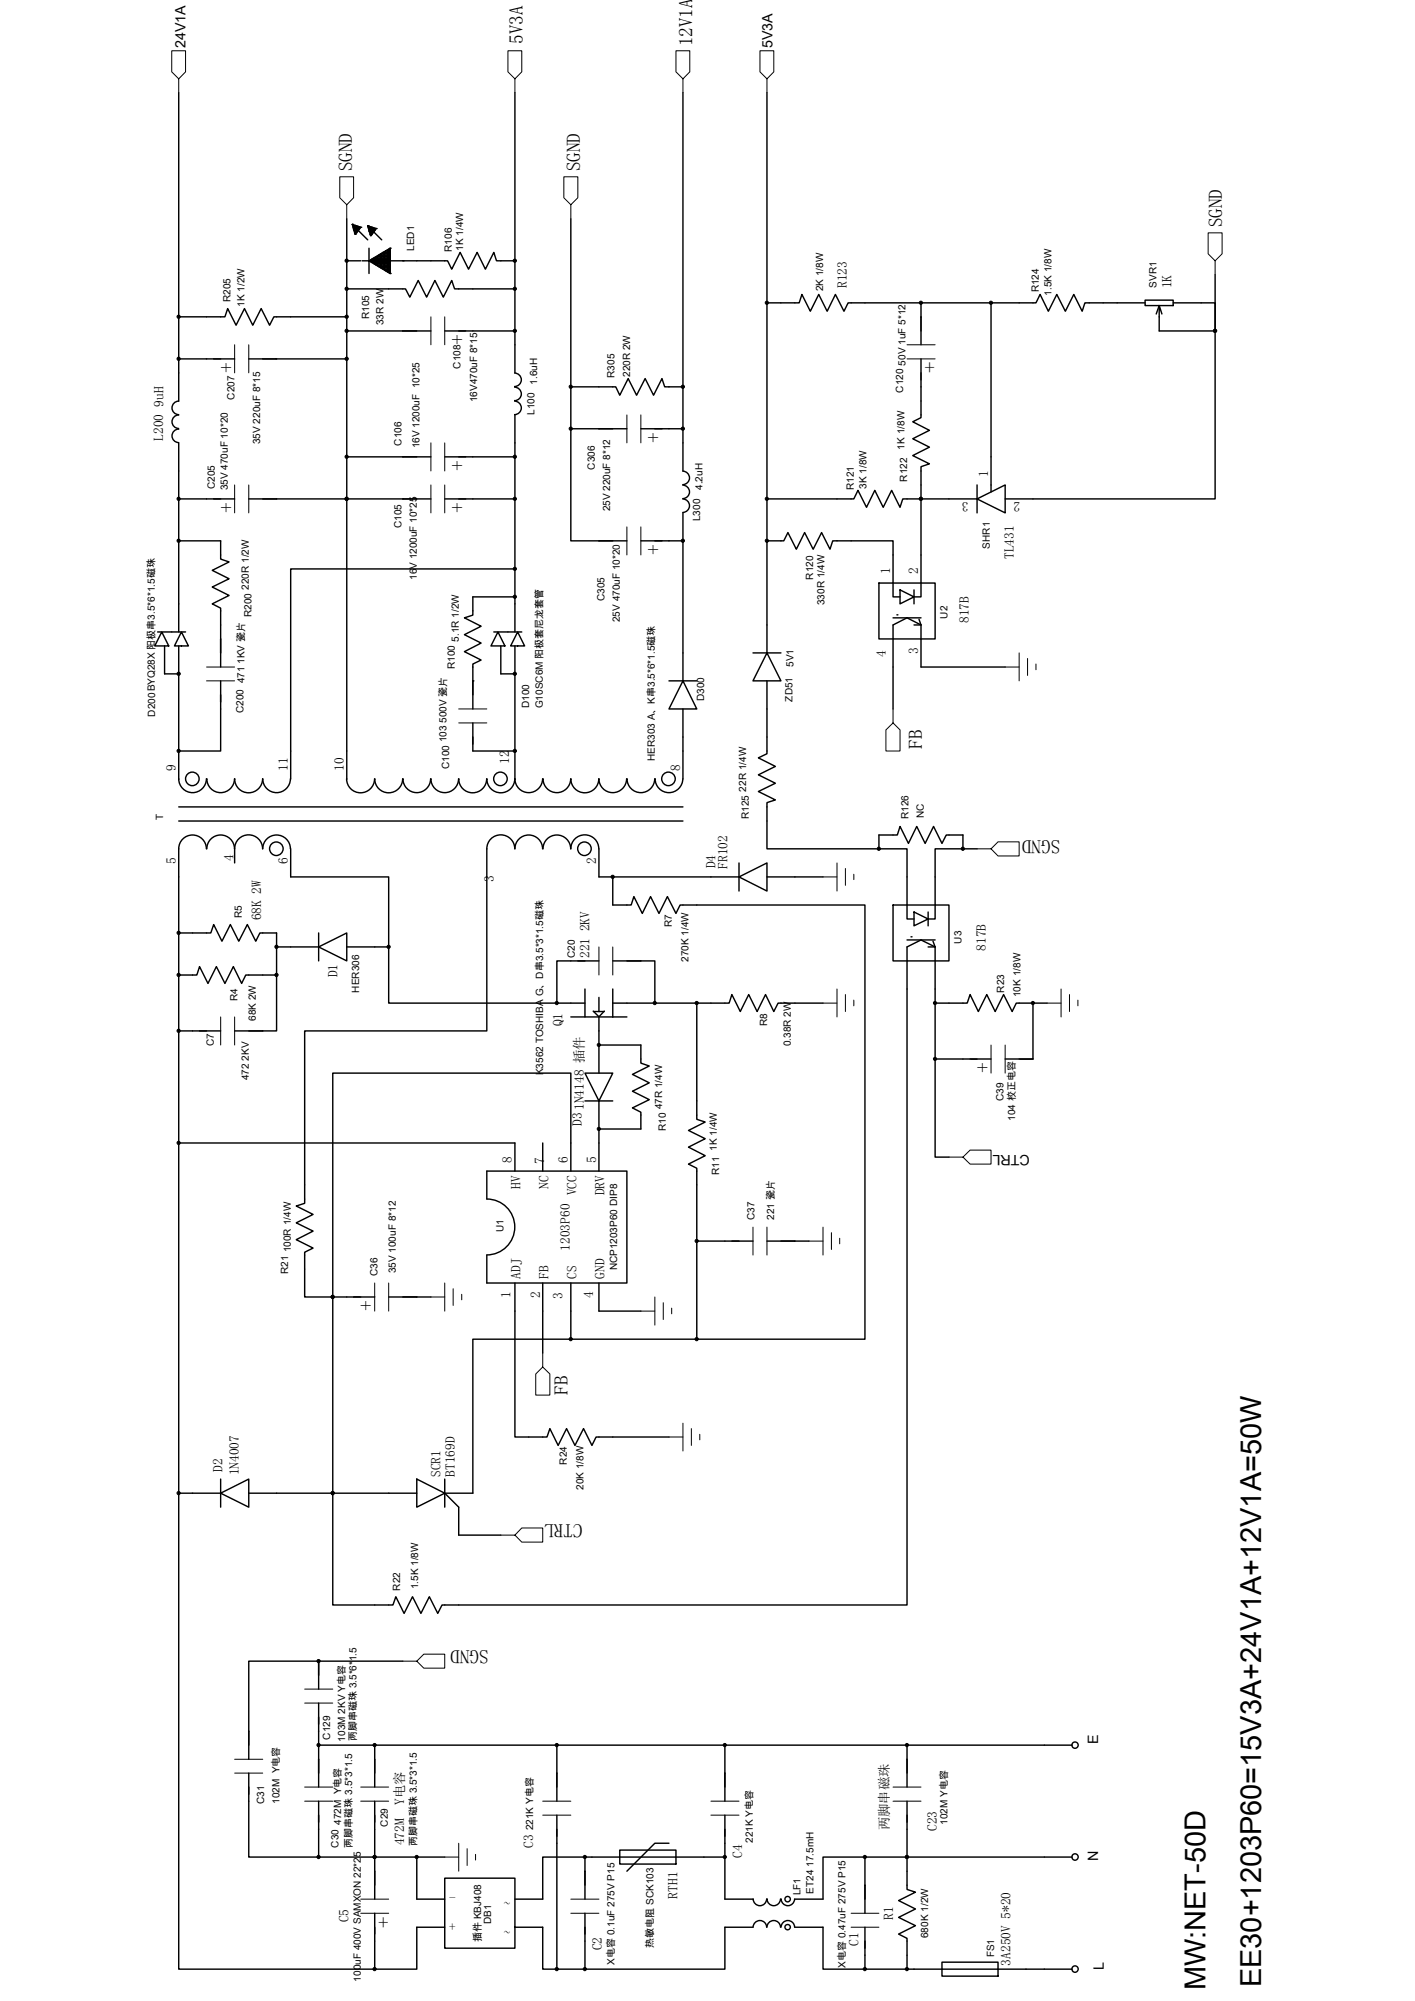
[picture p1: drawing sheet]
<svg xmlns="http://www.w3.org/2000/svg" width="210mm" height="297mm" viewBox="0 0 210 297" stroke-linecap="round" stroke-linejoin="round" font-family="sans-serif">
<g fill="none" stroke="#000" stroke-width=".21">
<path d="M26.5 13.8v45.7M76.4 13.8v24.9M101.3 13.8v49.8M113.8 13.8v31.2h4.8l.4-1.3 1.2 2.5 1.3-2.5 1.2 2.5 1.3-2.5 1.2 2.5 .7-1.2h21.2M51.5 38.7h2M51.5 32.5v6.2M51.5 38.7v4.2M52.3 33.3h.1M52.3 33.3l1.2 .4-.8 1.1zM52.3 33.5h.6v1.1h-.3M52.4 33.7h1.1M52.5 33.9h.9"/>
<path d="M52.5 33.4v.7h.7M52.5 33.5l2.1 2.1M52.6 34.4h.5M52.7 34.8h.1M52.7 33.4v1.4M53.1 33.5v.8M53.3 33.7v.3M53.5 33.7h.1M53.7 38.7h12.7l.6 1.3 1.3-2.5 1.2 2.5 1.3-2.5 1.2 2.5 1.3-2.5 .4 1.2h2.7M54.6 33.5h.1M54.6 33.5l.4 1.5 .8-1.1-1.2-.4 2 2.1M54.6 33.7h.6v1.1h-.3"/>
<path d="M54.7 33.9h1.1M54.7 34.1h1M54.8 33.5v.8M54.8 34.4h.7M54.8 38.7h.1M54.8 36.9v3.7M54.8 38.7h3.1v1.9zM54.9 34.6h.5M55 35h.1M55 33.7v1.3M55 38.6v.2M55.1 38.9h2.8"/>
<path d="M55.1 38.5h2.8M55.2 38.5v.5M55.4 33.8v.7M55.4 38.4v.7M55.5 39.1h2.4M55.5 38.3h2.4M55.6 33.9v.3M55.6 38.2v1M55.8 33.9h.1M56 38v1.5M56.1 39.5h1.8M56.2 37.9h1.7"/>
<path d="M56.2 37.8v1.8M56.5 37.7v2M56.5 39.8h1.4M56.5 37.7h1.4M56.6 37.6v2.3M57 37.3v2.8M57.2 37.3h.7M57.3 37.2v3M57.5 37.1v3.2M57.6 37.1h.3M57.7 37v3.5M57.9 36.9h.1"/>
<path d="M57.9 37.5h-1v2.5h1M57.9 38.1h-2.1v1.2h2.1M57.9 36.9v1.8h-3.1l3.1-1.8v1.8M57.9 38.7v1.9M76.4 38.7v4.2M84.7 32.5v24.9M26.5 59.6a.99 .99 0 0 0-1 .9 .99 .99 0 0 0 1 1.1M34.8 53.3h-8.3M51.5 49.1v4.2h-14.6M51.5 42.9v4.1h-10.9l-.6 1.3-1.2-2.5-1.3 2.5-1.2-2.5-1.3 2.5-1.2-2.5-.4 1.2h-6.9M51.5 42.9h8.7l.6 1.2 1.3-2.5 1.2 2.5 1.2-2.5 1.3 2.5 1.2-2.5 .5 1.3h8.9v6.2M51.5 53.3v14.5h12.4"/>
<path d="M51.5 47v2.1h12.4M57.2 40.2h.7M57.5 40.4h.4M57.9 40.6h.1M66 49.1h10.4v6.3M76.4 59.5a1.01 1.01 0 0 1 1 1 1.01 1.01 0 0 1-1 1.1M76.4 57.5a1.01 1.01 0 0 1 1 1 1.01 1.01 0 0 1-1 1M76.4 55.4a1.01 1.01 0 0 1 1 1 1.01 1.01 0 0 1-1 1M84.7 57.4h6.7l.6 1.3 1.2-2.5 1.3 2.5 1.2-2.5 1.3 2.5 1.2-2.5 .4 1.2h2.7M84.7 57.4v6.2h8.3M113.8 45v29.1h12.9l.6-1.3 1.3 2.5 1.2-2.5 1.3 2.5 1.2-2.5 1.3 2.5 .4-1.2h2.7M136.7 53.3v8.7l-1.3 .6 2.5 1.3-2.5 1.2 2.5 1.3-2.5 1.2 2.5 1.3-1.2 .4v4.8"/>
<path d="M136.7 45v6.2M169.9 44.6h4.2v.8h-4.2zM169.9 45h-8.9l-.4 1.2-1.3-2.5-1.2 2.5-1.3-2.5-1.2 2.5-1.3-2.5-.6 1.3h-6.6v28M172 45.4l-.4 1.2M172.4 46.6l-.4-1.2v3.7h8.3M174.1 45h6.2v4.1M180.3 40.8v8.3M180.3 49.1v25h-31.1M26.5 63.7a.99 .99 0 0 0-1 1 .99 .99 0 0 0 1 1M26.5 61.6a.99 .99 0 0 0-1 1 .99 .99 0 0 0 1 1M26.5 65.7v8.4M34.8 74.1h-8.3v6.2"/>
<path d="M51.5 67.8v6.3h-14.6M63.9 74.1h-12.4l-.1 41.5a2.07 2.07 0 0 0 2.1 2.1 2.07 2.07 0 0 0 2.1-2.1M76.4 61.6v6.2h-10.4M76.4 74.1v10.4h-33.3v31.1M76.4 67.8v6.3h-10.4M84.7 63.6v16.7h8.3M95.1 63.6h6.2v6.3M101.3 74.1a1.01 1.01 0 0 1 1 1 1.01 1.01 0 0 1-1 1M101.3 72a1.01 1.01 0 0 1 1 1 1.01 1.01 0 0 1-1 1M101.3 69.9a1.01 1.01 0 0 1 1 1 1.01 1.01 0 0 1-1 1M101.3 76.1v4.2M113.8 74.1v22.8"/>
<path d="M136.7 74.1h.1M145 74.1l4.2-2.1v4.1zM145 72v4.1M145 74.1h-8.3v14.5h-1.1M23.4 93.8h4.1M24 93.8l1 2.1h-2zM24.4 95.9v4.1h2.1v11.5h6.2v-10.4M26.5 93.8v-13.5h6.2v2.7l1.3 .4-2.5 1.3 2.5 1.2-2.5 1.2 2.5 1.3-2.5 1.2 1.2 .7v8.7M26.5 95.9v4.1M26.9 93.8l1.1 2.1h-2.1zM73.3 93.8h4.1M73.9 93.8l1 2.1h-2z"/>
<path d="M74.3 95.9v4.1h2.1M76.4 95.9v19.7a2.05 2.05 0 0 0 2.1 2.1 2.05 2.05 0 0 0 2-2.1M76.4 84.5v9.3M76.4 88.6h-6.2v2.7l-1.3 .4 2.5 1.3-2.5 1.2 2.5 1.3-2.5 1.2 2.5 1.3-1.2 .6v6.6M76.8 93.8l1.1 2.1h-2.1zM95.1 80.3h6.2v20.8M111.7 96.9h4.2M113.8 80.3h2.5l.6-1.2 1.3 2.4 1.2-2.4 1.3 2.4 1.2-2.4 1.3 2.4 .4-1.2h8.9v8.3h1.1M113.8 96.9l2.1 4.2h-4.2zM113.8 80.3h.1M130.4 86.6h8.4v8.2h-8.4zM132.5 91.7h4.2"/>
<path d="M133.1 91.3h.1M133.6 87.6l2 1-2 1zM135.6 87.6v2M135.6 92.8h1.1M136.4 91.9l.3 .9M136.7 92.8l-2.1-1.1-2.1 1.1v12.4M136.7 92.8v6.2h12.5M26.5 111.5v4.1a2.05 2.05 0 0 0 2.1 2.1 2.05 2.05 0 0 0 2-2.1M26.5 119.8h74.8M26.5 100h.1M34.8 115.6a2.05 2.05 0 0 1-2.1 2.1 2.05 2.05 0 0 1-2-2.1M39 115.6a2.07 2.07 0 0 1-2.1 2.1 2.07 2.07 0 0 1-2.1-2.1"/>
<path d="M43.1 115.6a2.05 2.05 0 0 1-2.1 2.1 2.05 2.05 0 0 1-2-2.1M59.8 115.6a2.07 2.07 0 0 1-2.1 2.1 2.07 2.07 0 0 1-2.1-2.1M63.9 115.6a2.05 2.05 0 0 1-2.1 2.1 2.05 2.05 0 0 1-2-2.1M68.1 115.6a2.05 2.05 0 0 1-2.1 2.1 2.05 2.05 0 0 1-2.1-2.1M70.2 107.3v4.2h6.2M70.2 101.1h.1M72.2 115.6a2.07 2.07 0 0 1-2.1 2.1 2.07 2.07 0 0 1-2-2.1M76.4 115.6a2.07 2.07 0 0 1-2.1 2.1 2.07 2.07 0 0 1-2.1-2.1h.1M76.4 111.5h.1M84.7 115.6a2.05 2.05 0 0 1-2.1 2.1 2.05 2.05 0 0 1-2-2.1M88.9 115.6a2.07 2.07 0 0 1-2.1 2.1 2.07 2.07 0 0 1-2.1-2.1M93 115.6a2.05 2.05 0 0 1-2.1 2.1 2.05 2.05 0 0 1-2-2.1"/>
<path d="M97.2 115.6a2.05 2.05 0 0 1-2.1 2.1 2.05 2.05 0 0 1-2.1-2.1M99.3 101.1h4.1M101.3 115.6a2.05 2.05 0 0 1-2 2.1 2.05 2.05 0 0 1-2.1-2.1M101.3 101.1l2.1 4.1h-4.1zM101.3 105.2v10.4M113.8 101.1v10.8l-1.3 .6 2.6 1.3-2.6 1.2 2.6 1.3-2.6 1.2 2.6 1.2-1.3 .4v6.9h16.6v-2h2.8l.4-1.3 1.2 2.5 1.2-2.5 1.3 2.5 1.2-2.5 1.3 2.5 .6-1.2h2.5v2h2.1M26.5 121.9h74.8M26.5 138.5v14.5h6.2M30.6 126a2.05 2.05 0 0 0-2-2 2.05 2.05 0 0 0-2.1 2v12.5h4.8l.4-1.3 1.2 2.5 1.3-2.5 1.2 2.5 1.3-2.5 1.3 2.5 .6-1.2h2.4v2.1M30.7 126a2.05 2.05 0 0 1 2-2 2.05 2.05 0 0 1 2.1 2M39 126a2.07 2.07 0 0 0-2.1-2.1 2.07 2.07 0 0 0-2.1 2.1v2.1M39 126a2.05 2.05 0 0 1 2-2 2.05 2.05 0 0 1 2.1 2"/>
<path d="M43.1 126v4.2h14.6v10.4M47.3 138.5v4.1M76.4 126a2.07 2.07 0 0 0-2.1-2.1 2.07 2.07 0 0 0-2.1 2.1v27h-27v25.6l-1.2 .4 2.5 1.3-2.5 1.2 2.5 1.3-2.5 1.2 2.5 1.3-1.3 .6v6.6h4.2v-33.2h35.3v14.5M76.4 126a2.05 2.05 0 0 1 2.1-2 2.05 2.05 0 0 1 2 2M80.6 126a2.06 2.06 0 0 1 2-2 2.06 2.06 0 0 1 2.1 2 2.07 2.07 0 0 1 2.1-2.1 2.07 2.07 0 0 1 2.1 2.1M88.9 126v4.2h20.8M90.9 130.2v4.1h2.8l.4-1.2 1.2 2.5 1.2-2.5 1.3 2.5 1.2-2.5 1.3 2.5 .6-1.3h27.5v64.5h-43.7M109.7 130.2l4.1-2.1v4.2zM109.7 128.1v4.2M113.8 130.2h8.3M130.4 126h4.2v10.4h1M132.5 134.3h8.3v8.3h-8.3z"/>
<path d="M134.6 139.5h4.2M135.2 139.1h.1M135.6 135.4l2.1 1-2.1 1zM137.7 135.4v2M138.5 139.7l.3 .9M142.9 126h-4.1v10.4h-1.1M26.5 144.7h2.7l.4-1.2 1.3 2.5 1.2-2.5 1.3 2.5 1.2-2.5 1.3 2.5 .6-1.3h4.5v8.3h-6.2M26.5 153v16.7M47.3 140.6l4.2-2.1v4.1zM47.3 140.6h-6.3v4.1M51.5 140.6h6.2M57.7 140.6v8.3h24.9v-6.3h6.3"/>
<path d="M82.6 148.9h4.2M84.7 151h8.3M86.8 146.8v4.2M86.8 159.3h4.1l-2 4.1zM88 150.1l.9 .8 .8-.8M88.1 150.2h1.6M88.9 151h.1M88.9 151v4.1h6.2v2.7l1.3 .4-2.5 1.3 2.5 1.2-2.5 1.3 2.5 1.2-2.5 1.3 1.2 .6v2.5h-6.2M88.9 148.1v2.1M88.9 155.1v4.2M88.9 155.1h.1M90.9 142.6h6.3v6.3h6.2"/>
<path d="M90.9 146.8v4.2M97.2 148.9h-6.3M103.4 148.9h4.8l.4-1.3 1.3 2.6 1.2-2.6 1.3 2.6 1.2-2.6 1.2 2.6 .7-1.3h6.6M103.4 148.9v17.3l1.2 .4-2.4 1.2 2.4 1.2-2.4 1.3 2.4 1.3-2.4 1.2 1.2 .6v25.4M137.7 140.6h1.1M138.8 157.2v14.6h2M138.8 157.2h8.3M138.8 140.6l-2.1-1.1-2.1 1.1v97.7h-69l-.6 1.2-1.3-2.5-1.2 2.5-1.3-2.5-1.2 2.5-1.3-2.5-.4 1.3h-8.9v-45.8M138.8 140.6v8.3h4.7l.5-1.3 1.2 2.6 1.2-2.6 1.3 2.6 1.2-2.6 1.3 2.6 .6-1.3h4.6M138.8 148.9v8.3M153.3 148.9v8.3h-4.1M76.4 173.8v-4.1h-49.9v52"/>
<path d="M80.5 169.7v4.1M86.8 163.4h4.1M88.9 163.4v10.4M88.9 167.6h.1M49.4 192.5h.1M49.4 192.5h6.2M57.7 192.5h6.2M72.2 186.3a4.1 4.1 0 0 0 4.2-4.2 4.1 4.1 0 0 0-4.2-4.1v-4.2h20.8v16.7h-20.8v-4.2M76.4 190.5v22.8h4.8l.4-1.2 1.2 2.5 1.3-2.5 1.2 2.5 1.3-2.5 1.2 2.5 .7-1.3h10.8M80.5 190.5v10.4M84.7 190.5v8.3M84.7 198.8h-14.5v22.9h-4.2l2.1 2v4.2h6.2"/>
<path d="M88.9 190.5v4.1h6.2M103.4 184.2h8.3M113.8 184.2h6.2M32.7 219.6v4.1M61.8 219.6l4.2 2.1-4.2 2zM66 219.6v4.1M26.5 221.7v70.6h29.1M26.5 221.7h6.2M32.7 221.7l4.2-2.1v4.1zM36.9 221.7h24.9M47.3 246.6v4.1M47.3 252.8v6.3"/>
<path d="M47.3 246.6h.1M55.6 259.1h-8.3v6.2M59.8 246.6h-22.9v14.6M82.6 259.1h-27v6.2M107.6 259.1h-25v8.3M134.6 259.1h-27v8.3M159.1 259.1h-24.5v6.2M36.9 263.2v12.5h18.7M47.3 267.4v8.3M55.6 267.4v8.3M55.6 275.7h10.4M55.6 275.7v6.2"/>
<path d="M61.8 275.7v6.2h4.2M66 278.8h10.4v10.4h-10.4zM82.6 269.5v22.8h4.2M86.8 275.7h-6.3v6.2h-4.1M86.8 275.7v6.2M92 274.6h8.3v2.1h-8.3zM99.3 273.6h-2.1l-4.2 4.2M107.6 269.5v12.4h4.1M107.6 275.7h-20.8M128.4 275.7h-6.3v6.2h-4.1M134.6 267.4v8.3h24.5M55.6 284v8.3"/>
<path d="M66 286.1h-4.2v6.2h-6.2M76.4 286.1h4.1v6.2h2.1M86.8 284v8.3M111.8 281.9a.99 .99 0 0 0 1 1 .99 .99 0 0 0 1-1M113.8 286.1a1.01 1.01 0 0 0-1-1 1.01 1.01 0 0 0-1 1h-4.2v6.2h-20.8M113.8 286.1a1.01 1.01 0 0 1 1-1 1.01 1.01 0 0 1 1 1M113.9 281.9a.98 .98 0 0 0 .9 1 .98 .98 0 0 0 1-1M115.9 286.1a1.01 1.01 0 0 1 1-1 1.01 1.01 0 0 1 1 1M115.9 281.9a.99 .99 0 0 0 1 1 .99 .99 0 0 0 1-1M118 286.1h4.1v6.2h6.3v-6.2M128.4 284v-8.3h6.2v4.8l1.2 .4-2.4 1.2 2.4 1.3-2.4 1.2 2.4 1.3-2.4 1.2 1.2 .6v4.6h-6.2M134.6 292.3h24.5"/>
<path d="M139.8 291.3h8.3v2h-8.3z"/>
<circle cx="28.5" cy="115.6" r="1.01"/>
<circle cx="74.3" cy="115.6" r="1.01"/>
<circle cx="99.2" cy="115.6" r="1.01"/>
<circle cx="41" cy="126" r="1.01"/>
<circle cx="86.7" cy="126" r="1.01"/>
<circle cx="159.5" cy="259.1" r=".47"/>
<circle cx="159.5" cy="275.7" r=".47"/>
<circle cx="116.9" cy="281.9" r=".4"/>
<circle cx="116.9" cy="286.1" r=".4"/>
<circle cx="159.5" cy="292.3" r=".47"/>
</g>
<g fill="none" stroke="#000" stroke-width=".15">
<path d="M26.5 11.7l-1-1v-3.2h2v3.2l-1 1v2.1M76.4 11.7l1-1v-3.2h-2v3.2l1 1v2.1M101.3 11.7l1.1-1v-3.2h-2.1v3.2l1 1v2.1M113.8 11.7l-1-1v-3.2h2v3.2l-1 1v2.1M51.5 30.4l-1.1-1v-3.2h2.1v3.2l-1 1v2.1M84.7 30.4l1-1v-3.2h-2v3.2l1 1v2.1M180.3 38.7l-1-1v-3.1h2.1v3.1l-1.1 1v2.1M34.8 51.2v4.2M36.9 51.2v4.2M63.9 47v4.2M66 47v4.2M134.6 53.3h4.2"/>
<path d="M134.6 51.2h4.2M34.8 72v4.1M36.9 72v4.1M63.9 65.7v4.2M63.9 72v4.1M66 65.7v4.2M66 72v4.1M93 61.6v4.1M93 78.2v4.2M95.1 61.6v4.1M95.1 78.2v4.2M30.6 99h4.2"/>
<path d="M149.2 99h2M151.2 96.9v4.2M152.5 97.7v2.6M153.7 98.6v.8M30.6 101.1h4.2M68.1 107.3h4.1M68.1 105.2h4.1M132.5 105.2v2.1l1.1 1.1v3.1h-2.1v-3.1l1-1.1M122.1 130.2h2.1M124.2 128.1v4.2M125.5 128.9v2.5M126.7 129.8v.8"/>
<path d="M145 126h2.1l1-1h3.1v2.1h-3.1l-1-1.1M32.7 151v4.1M34.8 151v4.1M88.9 140.6v4.1M90.9 140.6v4.1M122.1 148.9h2.1M124.2 146.8v4.2M125.5 147.6v2.6M126.7 148.5v.8M147.1 155.1v4.2M149.2 155.1v4.2M155.4 148.9h2.1"/>
<path d="M157.5 146.8v4.2M158.7 147.6v2.6M160 148.5v.8M140.8 171.8h2.1l1.1-1.1h3.1v2.1h-3.1l-1.1-1M55.6 190.5v4.1M57.7 190.5v4.1M63.9 192.5h2.1M66 190.5v4.1M67.2 191.3v2.5M68.5 192.1v.9M95.1 194.6h2.1M97.2 192.5v4.2"/>
<path d="M98.4 193.4v2.5M99.7 194.2v.8M111.7 182.2v4.1M113.8 182.2v4.1M120 184.2h2.1M122.1 182.2v4.1M123.4 183v2.5M124.6 183.8v.8M80.5 200.9v2l1.1 1.1v3.1h-2.1v-3.1l1-1.1M99.3 213.3h2M101.3 211.3v4.1M102.6 212.1v2.5"/>
<path d="M103.8 212.9v.8M74.3 227.9h2.1l1-1.1h3.1v2.1h-3.1l-1-1M45.2 252.8h4.2M45.2 250.7h4.2M59.8 246.6h2l1.1-1h3.1v2h-3.1l-1.1-1M34.8 263.2h4.2M34.8 261.2h4.2M45.2 267.4h4.2M45.2 265.3h4.2M53.5 267.4h4.2M53.5 265.3h4.2M66 275.7h2.1"/>
<path d="M68.1 273.6v4.2M69.3 274.4v2.5M70.6 275.3v.8M80.5 267.4h4.2M80.5 269.5h4.2M105.5 267.4h4.2M105.5 269.5h4.2M132.5 267.4h4.2M132.5 265.3h4.2M53.5 284h4.2M53.5 281.9h4.2M84.7 284h4.2"/>
<path d="M84.7 281.9h4.2M126.3 286.1h4.1M126.3 284h4.1"/>
</g>
<g fill="#000" stroke="#000" stroke-width=".15">
<circle cx="51.4" cy="38.7" r=".24"/>
<circle cx="76.4" cy="38.7" r=".24"/>
<circle cx="26.5" cy="47" r=".24"/>
<circle cx="26.5" cy="53.3" r=".24"/>
<circle cx="51.4" cy="49.1" r=".24"/>
<circle cx="51.4" cy="42.9" r=".24"/>
<circle cx="51.4" cy="47" r=".24"/>
<circle cx="51.4" cy="53.3" r=".24"/>
<circle cx="76.4" cy="49.1" r=".24"/>
<circle cx="76.4" cy="42.9" r=".24"/>
<circle cx="84.7" cy="57.4" r=".24"/>
<circle cx="101.3" cy="57.4" r=".24"/>
<circle cx="113.8" cy="44.9" r=".24"/>
<circle cx="136.7" cy="44.9" r=".24"/>
<circle cx="147.1" cy="44.9" r=".24"/>
<circle cx="180.3" cy="49.1" r=".24"/>
<circle cx="26.5" cy="74" r=".24"/>
<circle cx="51.4" cy="74" r=".24"/>
<circle cx="51.4" cy="67.8" r=".24"/>
<circle cx="76.4" cy="74" r=".24"/>
<circle cx="76.4" cy="67.8" r=".24"/>
<circle cx="84.7" cy="63.6" r=".24"/>
<circle cx="101.3" cy="63.6" r=".24"/>
<circle cx="113.8" cy="74" r=".24"/>
<circle cx="136.7" cy="74" r=".24"/>
<circle cx="26.5" cy="80.3" r=".24"/>
<circle cx="76.4" cy="84.4" r=".24"/>
<circle cx="76.4" cy="88.6" r=".24"/>
<circle cx="101.3" cy="80.3" r=".24"/>
<circle cx="113.8" cy="80.3" r=".24"/>
<circle cx="26.5" cy="111.5" r=".24"/>
<circle cx="26.5" cy="100" r=".24"/>
<circle cx="76.4" cy="111.5" r=".24"/>
<circle cx="76.4" cy="100" r=".24"/>
<circle cx="26.5" cy="138.5" r=".24"/>
<circle cx="90.9" cy="130.2" r=".24"/>
<circle cx="130.4" cy="126" r=".24"/>
<circle cx="142.9" cy="126" r=".24"/>
<circle cx="26.5" cy="144.7" r=".24"/>
<circle cx="26.5" cy="153" r=".24"/>
<circle cx="41" cy="144.7" r=".24"/>
<circle cx="41" cy="140.6" r=".24"/>
<circle cx="57.7" cy="140.6" r=".24"/>
<circle cx="82.6" cy="148.9" r=".24"/>
<circle cx="88.9" cy="155.1" r=".24"/>
<circle cx="97.2" cy="148.9" r=".24"/>
<circle cx="103.4" cy="148.9" r=".24"/>
<circle cx="138.8" cy="148.9" r=".24"/>
<circle cx="138.8" cy="157.2" r=".24"/>
<circle cx="153.3" cy="148.9" r=".24"/>
<circle cx="26.5" cy="169.7" r=".24"/>
<circle cx="88.9" cy="167.6" r=".24"/>
<circle cx="49.4" cy="192.5" r=".24"/>
<circle cx="84.7" cy="198.8" r=".24"/>
<circle cx="103.4" cy="198.8" r=".24"/>
<circle cx="103.4" cy="184.2" r=".24"/>
<circle cx="26.5" cy="221.6" r=".24"/>
<circle cx="49.4" cy="221.6" r=".24"/>
<circle cx="47.3" cy="246.6" r=".24"/>
<circle cx="47.3" cy="259" r=".24"/>
<circle cx="55.6" cy="259" r=".24"/>
<circle cx="82.6" cy="259" r=".24"/>
<circle cx="107.6" cy="259" r=".24"/>
<circle cx="134.6" cy="259" r=".24"/>
<circle cx="47.3" cy="275.7" r=".24"/>
<circle cx="55.6" cy="275.7" r=".24"/>
<circle cx="61.8" cy="275.7" r=".24"/>
<circle cx="86.8" cy="275.7" r=".24"/>
<circle cx="107.6" cy="275.7" r=".24"/>
<circle cx="128.3" cy="275.7" r=".24"/>
<circle cx="134.6" cy="275.7" r=".24"/>
<circle cx="55.6" cy="292.3" r=".24"/>
<circle cx="82.6" cy="292.3" r=".24"/>
<circle cx="86.8" cy="292.3" r=".24"/>
<circle cx="128.3" cy="292.3" r=".24"/>
<circle cx="134.6" cy="292.3" r=".24"/>
</g>
<g font-size="4.3">
<text x="178.9" y="295.4" transform="rotate(-90 178.9 295.4)">MW:NET-50D</text>
<text x="187.2" y="295" transform="rotate(-90 187.2 295)">EE30+1203P60=15V3A+24V1A+12V1A=50W</text>
</g>
<g font-size="3.2">
<text x="68.9" y="51.2" transform="rotate(-90 68.9 51.2)">+</text>
<text x="138.8" y="53.5" transform="rotate(-180 138.8 53.5)">+</text>
<text x="34.6" y="55.4" transform="rotate(-90 34.6 55.4)">+</text>
<text x="98" y="65.7" transform="rotate(-90 98 65.7)">+</text>
<text x="68.9" y="69.9" transform="rotate(-90 68.9 69.9)">+</text>
<text x="34.6" y="76.1" transform="rotate(-90 34.6 76.1)">+</text>
<text x="68.9" y="76.1" transform="rotate(-90 68.9 76.1)">+</text>
<text x="98" y="82.4" transform="rotate(-90 98 82.4)">+</text>
<text x="146.9" y="159.3" transform="rotate(-90 146.9 159.3)">+</text>
<text x="55.4" y="194.6" transform="rotate(-90 55.4 194.6)">+</text>
<text x="57.7" y="284.2" transform="rotate(-180 57.7 284.2)">+</text>
</g>
<g font-size="2.8">
<text x="77.6" y="6.5" transform="rotate(-90 77.6 6.5)">5V3A</text>
<text x="102.7" y="6.9" transform="rotate(-90 102.7 6.9)">12V1A</text>
<text x="52.3" y="25.4" transform="rotate(-90 52.3 25.4)">SGND</text>
<text x="86.1" y="25.4" transform="rotate(-90 86.1 25.4)">SGND</text>
<text x="181.4" y="33.7" transform="rotate(-90 181.4 33.7)">SGND</text>
<text x="136.8" y="111.2" transform="rotate(-90 136.8 111.2)">FB</text>
<text x="157.3" y="124.6" transform="rotate(-180 157.3 124.6)">SGND</text>
<text x="84.3" y="207" transform="rotate(-90 84.3 207)">FB</text>
<text x="86.4" y="226.3" transform="rotate(-180 86.4 226.3)">CTRL</text>
<text x="72.5" y="245" transform="rotate(-180 72.5 245)">SGND</text>
</g>
<g font-size="2.1">
<text x="27.5" y="7.1" transform="rotate(-90 27.5 7.1)">24V1A</text>
<text x="114.6" y="7.1" transform="rotate(-90 114.6 7.1)">5V3A</text>
<text x="152.8" y="171.5" transform="rotate(-180 152.8 171.5)">CTRL</text>
<text x="162.9" y="259" transform="rotate(-90 162.9 259)">E</text>
<text x="162.9" y="276.2" transform="rotate(-90 162.9 276.2)">N</text>
<text x="163.8" y="292.5" transform="rotate(-90 163.8 292.5)">L</text>
</g>
<g font-size="2">
<text x="125.7" y="42.8" transform="rotate(-90 125.7 42.8)">R123</text>
<text x="173.9" y="42.8" transform="rotate(-90 173.9 42.8)">1K</text>
<text x="24.2" y="65.4" transform="rotate(-90 24.2 65.4)">L200</text>
<text x="24.3" y="60.4" transform="rotate(-90 24.3 60.4)">9uH</text>
<text x="146.6" y="70.7" transform="rotate(-90 146.6 70.7)">1</text>
<text x="143.7" y="74.5" transform="rotate(-180 143.7 74.5)">3</text>
<text x="151.4" y="74.5" transform="rotate(-180 151.4 74.5)">2</text>
<text x="150.4" y="83" transform="rotate(-90 150.4 83)">TL431</text>
<text x="132.1" y="85.3" transform="rotate(-90 132.1 85.3)">1</text>
<text x="136.2" y="85.3" transform="rotate(-90 136.2 85.3)">2</text>
<text x="143.8" y="92.5" transform="rotate(-90 143.8 92.5)">817B</text>
<text x="131.5" y="97.5" transform="rotate(-90 131.5 97.5)">4</text>
<text x="136.2" y="97.1" transform="rotate(-90 136.2 97.1)">3</text>
<text x="75.6" y="113.3" transform="rotate(-90 75.6 113.3)">12</text>
<text x="26.1" y="114.4" transform="rotate(-90 26.1 114.4)">9</text>
<text x="42.7" y="114.4" transform="rotate(-90 42.7 114.4)">11</text>
<text x="51" y="114.4" transform="rotate(-90 51 114.4)">10</text>
<text x="100.9" y="114.4" transform="rotate(-90 100.9 114.4)">8</text>
<text x="26.1" y="128.2" transform="rotate(-90 26.1 128.2)">5</text>
<text x="34.6" y="127.8" transform="rotate(-90 34.6 127.8)">4</text>
<text x="42.7" y="128.2" transform="rotate(-90 42.7 128.2)">6</text>
<text x="73.3" y="131" transform="rotate(-90 73.3 131)">3</text>
<text x="88.5" y="128.2" transform="rotate(-90 88.5 128.2)">2</text>
<text x="106.2" y="128.9" transform="rotate(-90 106.2 128.9)">D4</text>
<text x="108" y="128.9" transform="rotate(-90 108 128.9)">FR102</text>
<text x="38.8" y="136.6" transform="rotate(-90 38.8 136.6)">68K 2W</text>
<text x="87.5" y="142.2" transform="rotate(-90 87.5 142.2)">221 2KV</text>
<text x="146.3" y="141.1" transform="rotate(-90 146.3 141.1)">817B</text>
<text x="50.1" y="145.1" transform="rotate(-90 50.1 145.1)">D1</text>
<text x="83.5" y="152.4" transform="rotate(-90 83.5 152.4)">Q1</text>
<text x="86.4" y="167.2" transform="rotate(-90 86.4 167.2)">D3</text>
<text x="86.6" y="164.8" transform="rotate(-90 86.6 164.8)">1N4148 插件</text>
<text x="76" y="172.6" transform="rotate(-90 76 172.6)">8</text>
<text x="80.8" y="172.8" transform="rotate(-90 80.8 172.8)">7</text>
<text x="84.3" y="172.6" transform="rotate(-90 84.3 172.6)">6</text>
<text x="88.5" y="172.6" transform="rotate(-90 88.5 172.6)">5</text>
<text x="77.3" y="176.4" transform="rotate(-90 77.3 176.4)">HV</text>
<text x="81.4" y="176.4" transform="rotate(-90 81.4 176.4)">NC</text>
<text x="85.6" y="177.4" transform="rotate(-90 85.6 177.4)">VCC</text>
<text x="89.7" y="177.4" transform="rotate(-90 89.7 177.4)">DRV</text>
<text x="84.5" y="185.7" transform="rotate(-90 84.5 185.7)">1203P60</text>
<text x="77.3" y="189.8" transform="rotate(-90 77.3 189.8)">ADJ</text>
<text x="81.4" y="189.8" transform="rotate(-90 81.4 189.8)">FB</text>
<text x="85.6" y="189.8" transform="rotate(-90 85.6 189.8)">CS</text>
<text x="89.7" y="189.8" transform="rotate(-90 89.7 189.8)">GND</text>
<text x="75.8" y="192.7" transform="rotate(-90 75.8 192.7)">1</text>
<text x="80.1" y="192.7" transform="rotate(-90 80.1 192.7)">2</text>
<text x="83.5" y="192.9" transform="rotate(-90 83.5 192.9)">3</text>
<text x="88" y="192.7" transform="rotate(-90 88 192.7)">4</text>
<text x="33" y="218.5" transform="rotate(-90 33 218.5)">D2</text>
<text x="35.4" y="219" transform="rotate(-90 35.4 219)">1N4007</text>
<text x="65.4" y="219.3" transform="rotate(-90 65.4 219.3)">SCR1</text>
<text x="67.5" y="219.2" transform="rotate(-90 67.5 219.2)">BT169D</text>
<text x="60" y="268" transform="rotate(-90 60 268)">Y电容</text>
<text x="60" y="273.9" transform="rotate(-90 60 273.9)">472M</text>
<text x="79.1" y="274.3" transform="rotate(-90 79.1 274.3)">C3</text>
<text x="110.1" y="275.8" transform="rotate(-90 110.1 275.8)">C4</text>
<text x="131.9" y="271.7" transform="rotate(-90 131.9 271.7)">两脚串磁珠</text>
<text x="139" y="271.8" transform="rotate(-90 139 271.8)">C23</text>
<text x="67.6" y="281.1" transform="rotate(-180 67.6 281.1)">-</text>
<text x="75.8" y="281.1" transform="rotate(-180 75.8 281.1)">~</text>
<text x="100.5" y="281.8" transform="rotate(-90 100.5 281.8)">RTH1</text>
<text x="51.7" y="285.4" transform="rotate(-90 51.7 285.4)">C5</text>
<text x="67.6" y="285.2" transform="rotate(-180 67.6 285.2)">+</text>
<text x="75.8" y="285.2" transform="rotate(-180 75.8 285.2)">~</text>
<text x="132.5" y="285" transform="rotate(-90 132.5 285)">R1</text>
<text x="89.3" y="289.5" transform="rotate(-90 89.3 289.5)">C2</text>
<text x="127.4" y="288.9" transform="rotate(-90 127.4 288.9)">C1</text>
<text x="150" y="291.8" transform="rotate(-90 150 291.8)">3A250V 5*20</text>
</g>
<g font-size="1.5">
<text x="61.5" y="37.3" transform="rotate(-90 61.5 37.3)">LED1</text>
<text x="67" y="37.4" transform="rotate(-90 67 37.4)">R106</text>
<text x="68.7" y="37.2" transform="rotate(-90 68.7 37.2)">1K 1/4W</text>
<text x="34.2" y="44.9" transform="rotate(-90 34.2 44.9)">R205</text>
<text x="36.3" y="45.5" transform="rotate(-90 36.3 45.5)">1K 1/2W</text>
<text x="54.8" y="47.3" transform="rotate(-90 54.8 47.3)">R105</text>
<text x="122.1" y="43.2" transform="rotate(-90 122.1 43.2)">2K 1/8W</text>
<text x="154.1" y="43.4" transform="rotate(-90 154.1 43.4)">R124</text>
<text x="156.1" y="43.9" transform="rotate(-90 156.1 43.9)">1.5K 1/8W</text>
<text x="171.6" y="42.7" transform="rotate(-90 171.6 42.7)">SVR1</text>
<text x="56.9" y="48.3" transform="rotate(-90 56.9 48.3)">33R 2W</text>
<text x="34.8" y="59.3" transform="rotate(-90 34.8 59.3)">C207</text>
<text x="68.3" y="54.7" transform="rotate(-90 68.3 54.7)">C108</text>
<text x="70.8" y="59.7" transform="rotate(-90 70.8 59.7)">16V470uF 8*15</text>
<text x="79.7" y="57.1" transform="rotate(-90 79.7 57.1)">1.6uH</text>
<text x="91.2" y="56.1" transform="rotate(-90 91.2 56.1)">R305</text>
<text x="93.5" y="56" transform="rotate(-90 93.5 56)">220R 2W</text>
<text x="134" y="58.3" transform="rotate(-90 134 58.3)">C120</text>
<text x="134.4" y="54.3" transform="rotate(-90 134.4 54.3)">50V 1uF 5*12</text>
<text x="38.6" y="65.9" transform="rotate(-90 38.6 65.9)">35V 220uF 8*15</text>
<text x="79.3" y="61.6" transform="rotate(-90 79.3 61.6)">L100</text>
<text x="59.6" y="66.2" transform="rotate(-90 59.6 66.2)">C106</text>
<text x="62.3" y="66.6" transform="rotate(-90 62.3 66.6)">16V 1200uF 10*25</text>
<text x="88.3" y="69.7" transform="rotate(-90 88.3 69.7)">C306</text>
<text x="134.2" y="66.7" transform="rotate(-90 134.2 66.7)">1K 1/8W</text>
<text x="134.6" y="71.5" transform="rotate(-90 134.6 71.5)">R122</text>
<text x="31.9" y="72.6" transform="rotate(-90 31.9 72.6)">C205</text>
<text x="33.8" y="72.8" transform="rotate(-90 33.8 72.8)">35V 470uF 10*20</text>
<text x="90.5" y="75.9" transform="rotate(-90 90.5 75.9)">25V 220uF 8*12</text>
<text x="103.9" y="77.4" transform="rotate(-90 103.9 77.4)">L300</text>
<text x="104.2" y="72.7" transform="rotate(-90 104.2 72.7)">4.2uH</text>
<text x="126.7" y="72.7" transform="rotate(-90 126.7 72.7)">R121</text>
<text x="128.6" y="72.6" transform="rotate(-90 128.6 72.6)">3K 1/8W</text>
<text x="59.6" y="78.4" transform="rotate(-90 59.6 78.4)">C105</text>
<text x="146.9" y="81.4" transform="rotate(-90 146.9 81.4)">SHR1</text>
<text x="36.9" y="87.5" transform="rotate(-90 36.9 87.5)">220R 1/2W</text>
<text x="61.8" y="86.1" transform="rotate(-90 61.8 86.1)">16V 1200uF 10*25</text>
<text x="89.7" y="89.2" transform="rotate(-90 89.7 89.2)">C305</text>
<text x="120.7" y="86" transform="rotate(-90 120.7 86)">R120</text>
<text x="122.4" y="89.8" transform="rotate(-90 122.4 89.8)">330R 1/4W</text>
<text x="37.3" y="91.6" transform="rotate(-90 37.3 91.6)">R200</text>
<text x="68.1" y="95.2" transform="rotate(-90 68.1 95.2)">5.1R 1/2W</text>
<text x="92" y="92.4" transform="rotate(-90 92 92.4)">25V 470uF 10*20</text>
<text x="140.6" y="91.8" transform="rotate(-90 140.6 91.8)">U2</text>
<text x="36.3" y="101.5" transform="rotate(-90 36.3 101.5)">471 1KV 瓷片</text>
<text x="67.5" y="99.3" transform="rotate(-90 67.5 99.3)">R100</text>
<text x="117.8" y="99" transform="rotate(-90 117.8 99)">5V1</text>
<text x="23" y="106.4" transform="rotate(-90 23 106.4)">D200BYQ28X 阳极串3.5*6*1.5磁珠</text>
<text x="36.1" y="105.9" transform="rotate(-90 36.1 105.9)">C200</text>
<text x="78.5" y="105.1" transform="rotate(-90 78.5 105.1)">D100</text>
<text x="80.5" y="105.2" transform="rotate(-90 80.5 105.2)">G10SC6M 阳极套尼龙套管</text>
<text x="104.5" y="104.1" transform="rotate(-90 104.5 104.1)">D300</text>
<text x="117.6" y="104.1" transform="rotate(-90 117.6 104.1)">ZD51</text>
<text x="66.3" y="110.2" transform="rotate(-90 66.3 110.2)">103 500V 瓷片</text>
<text x="97.2" y="113" transform="rotate(-90 97.2 113)">HER303 A、K串3.5*6*1.5磁珠</text>
<text x="66.6" y="114.2" transform="rotate(-90 66.6 114.2)">C100</text>
<text x="110.7" y="117.5" transform="rotate(-90 110.7 117.5)">22R 1/4W</text>
<text x="24.2" y="121.7" transform="rotate(-90 24.2 121.7)">T</text>
<text x="111.1" y="121.6" transform="rotate(-90 111.1 121.6)">R125</text>
<text x="134.8" y="121.6" transform="rotate(-90 134.8 121.6)">R126</text>
<text x="137.1" y="121.5" transform="rotate(-90 137.1 121.5)">NC</text>
<text x="35.9" y="136.3" transform="rotate(-90 35.9 136.3)">R5</text>
<text x="99.7" y="137.6" transform="rotate(-90 99.7 137.6)">R7</text>
<text x="85.3" y="142.2" transform="rotate(-90 85.3 142.2)">C20</text>
<text x="102.2" y="142.8" transform="rotate(-90 102.2 142.8)">270K 1/4W</text>
<text x="142.7" y="140.1" transform="rotate(-90 142.7 140.1)">U3</text>
<text x="35.3" y="148.6" transform="rotate(-90 35.3 148.6)">R4</text>
<text x="53.3" y="147.3" transform="rotate(-90 53.3 147.3)">HER306</text>
<text x="149" y="147.4" transform="rotate(-90 149 147.4)">R23</text>
<text x="151.4" y="148" transform="rotate(-90 151.4 148)">10K 1/8W</text>
<text x="31.7" y="155.3" transform="rotate(-90 31.7 155.3)">C7</text>
<text x="38" y="151.6" transform="rotate(-90 38 151.6)">68K 2W</text>
<text x="113.9" y="152.3" transform="rotate(-90 113.9 152.3)">R8</text>
<text x="117.3" y="155.3" transform="rotate(-90 117.3 155.3)">0.38R 2W</text>
<text x="36.9" y="160.3" transform="rotate(-90 36.9 160.3)">472 2KV</text>
<text x="80.6" y="159.6" transform="rotate(-90 80.6 159.6)">K3562 TOSHIBA G、D串3.5*3*1.5磁珠</text>
<text x="98.3" y="164.7" transform="rotate(-90 98.3 164.7)">47R 1/4W</text>
<text x="98.8" y="167.9" transform="rotate(-90 98.8 167.9)">R10</text>
<text x="148.9" y="163.4" transform="rotate(-90 148.9 163.4)">C39</text>
<text x="150.6" y="166.3" transform="rotate(-90 150.6 166.3)">104 校正电容</text>
<text x="106.4" y="170.9" transform="rotate(-90 106.4 170.9)">1K 1/4W</text>
<text x="106.7" y="174.4" transform="rotate(-90 106.7 174.4)">R11</text>
<text x="43.1" y="185.9" transform="rotate(-90 43.1 185.9)">100R 1/4W</text>
<text x="74.7" y="182.9" transform="rotate(-90 74.7 182.9)">U1</text>
<text x="112" y="181.1" transform="rotate(-90 112 181.1)">C37</text>
<text x="114.9" y="181.1" transform="rotate(-90 114.9 181.1)">221 瓷片</text>
<text x="42.8" y="189.1" transform="rotate(-90 42.8 189.1)">R21</text>
<text x="56" y="189.4" transform="rotate(-90 56 189.4)">C36</text>
<text x="58.8" y="189" transform="rotate(-90 58.8 189)">35V 100uF 8*12</text>
<text x="91.6" y="188.6" transform="rotate(-90 91.6 188.6)">NCP1203P60 DIP8</text>
<text x="84.1" y="217.4" transform="rotate(-90 84.1 217.4)">R24</text>
<text x="86.6" y="221.2" transform="rotate(-90 86.6 221.2)">20K 1/8W</text>
<text x="59.4" y="236.1" transform="rotate(-90 59.4 236.1)">R22</text>
<text x="62.1" y="235.9" transform="rotate(-90 62.1 235.9)">1.5K 1/8W</text>
<text x="49" y="258.3" transform="rotate(-90 49 258.3)">C129</text>
<text x="51.2" y="258.5" transform="rotate(-90 51.2 258.5)">103M 2KV Y电容</text>
<text x="52.9" y="258.5" transform="rotate(-90 52.9 258.5)">两脚串磁珠 3.5*6*1.5</text>
<text x="39.2" y="267.8" transform="rotate(-90 39.2 267.8)">C31</text>
<text x="41.5" y="267.8" transform="rotate(-90 41.5 267.8)">102M Y电容</text>
<text x="50.2" y="274.3" transform="rotate(-90 50.2 274.3)">C30</text>
<text x="50.6" y="270.9" transform="rotate(-90 50.6 270.9)">472M Y电容</text>
<text x="52.3" y="274.3" transform="rotate(-90 52.3 274.3)">两脚串磁珠 3.5*3*1.5</text>
<text x="57.5" y="271.1" transform="rotate(-90 57.5 271.1)">C29</text>
<text x="61.8" y="274.1" transform="rotate(-90 61.8 274.1)">两脚串磁珠 3.5*3*1.5</text>
<text x="79.1" y="271.7" transform="rotate(-90 79.1 271.7)">221K Y电容</text>
<text x="111.7" y="273.6" transform="rotate(-90 111.7 273.6)">221K Y电容</text>
<text x="140.6" y="270.9" transform="rotate(-90 140.6 270.9)">102M Y电容</text>
<text x="118.8" y="281.3" transform="rotate(-90 118.8 281.3)">LF1</text>
<text x="120.7" y="281.1" transform="rotate(-90 120.7 281.1)">ET24 17.5mH</text>
<text x="72.9" y="285.7" transform="rotate(-90 72.9 285.7)">DB1</text>
<text x="137.8" y="287.7" transform="rotate(-90 137.8 287.7)">680K 1/2W</text>
<text x="71.4" y="288.3" transform="rotate(-90 71.4 288.3)">插件 KBJ408</text>
<text x="91.2" y="291.7" transform="rotate(-90 91.2 291.7)">X电容 0.1uF 275V P15</text>
<text x="97" y="289.1" transform="rotate(-90 97 289.1)">热敏电阻 SCK103</text>
<text x="125.5" y="292.1" transform="rotate(-90 125.5 292.1)">X电容 0.47uF 275V P15</text>
<text x="147.5" y="290.6" transform="rotate(-90 147.5 290.6)">FS1</text>
<text x="53.5" y="294.2" transform="rotate(-90 53.5 294.2)">100uF 400V SAMXON 22*25</text>
</g>
</svg>
